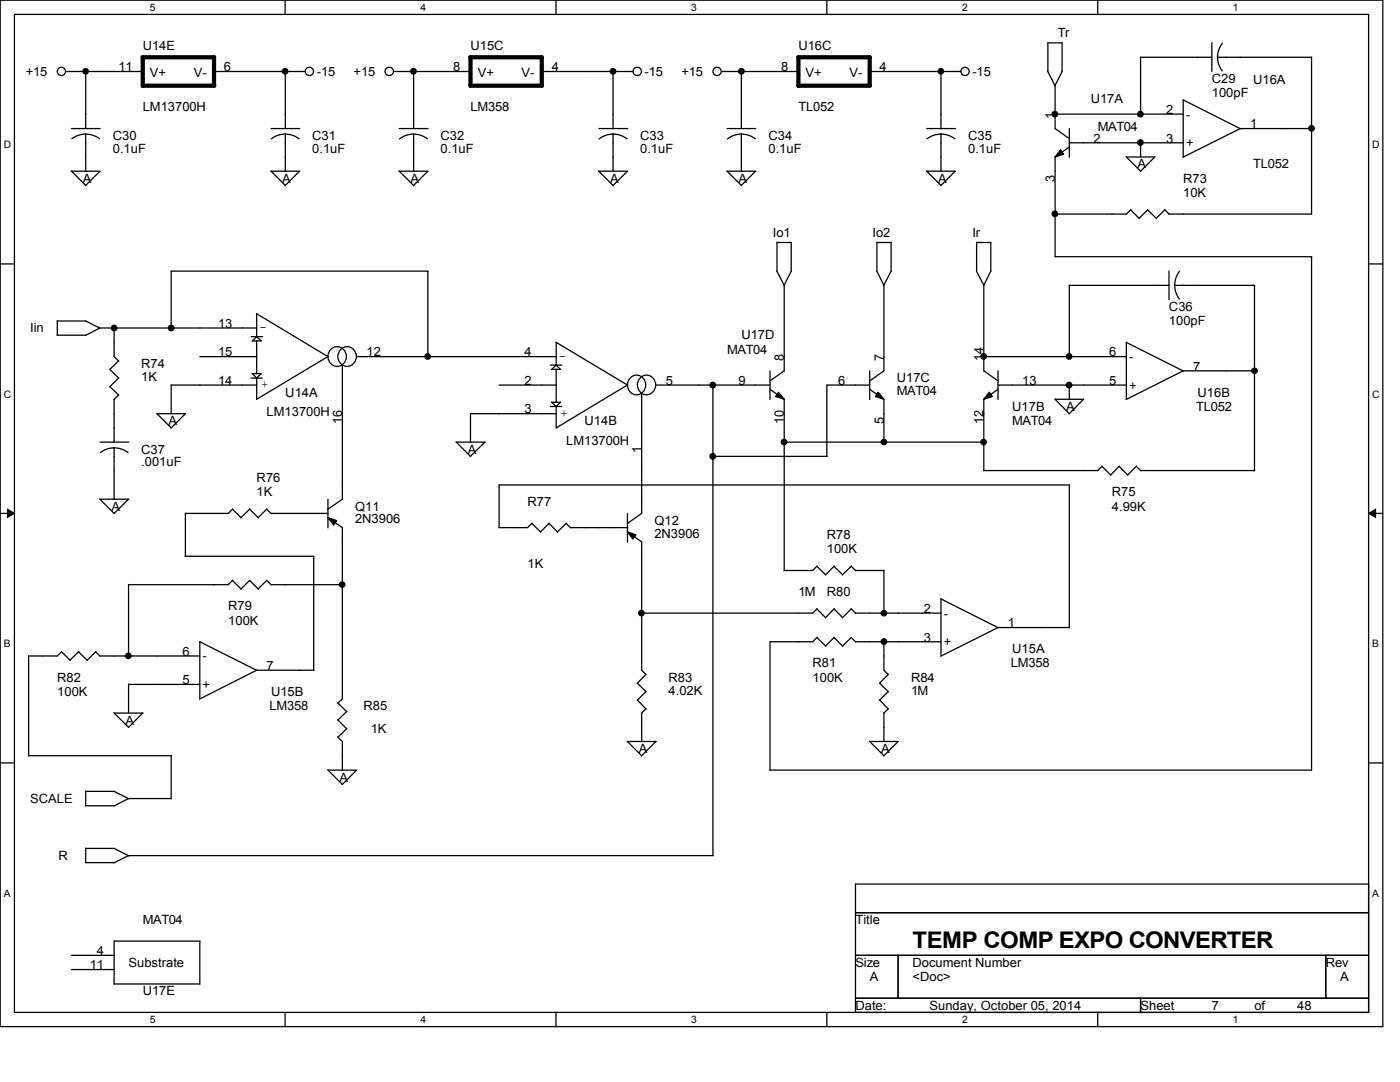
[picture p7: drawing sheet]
<svg xmlns="http://www.w3.org/2000/svg" width="279mm" height="216mm" viewBox="0 0 279 216" stroke-linecap="round" stroke-linejoin="round" font-family="sans-serif">
<path d="M0 0h276v204.9h-276zM2.9 2.9h270.2v199.1h-270.2z" fill="none" stroke="#000" stroke-width=".25"/>
<g fill="#fff">
<path d="M29.9 .3h1.1v2.3h-1.1z"/>
<path d="M29.9 202.3h1.1v2.3h-1.1z"/>
</g>
<path d="M56.9 0v2.9M56.9 202v2.9" fill="none" stroke="#000" stroke-width=".25"/>
<g fill="#fff">
<path d="M83.9 .3h1.1v2.3h-1.1z"/>
<path d="M83.9 202.3h1.1v2.3h-1.1z"/>
</g>
<path d="M111 0v2.9M111 202v2.9" fill="none" stroke="#000" stroke-width=".25"/>
<g fill="#fff">
<path d="M138 .3h1.1v2.3h-1.1z"/>
<path d="M138 202.3h1.1v2.3h-1.1z"/>
</g>
<path d="M165 0v2.9M165 202v2.9" fill="none" stroke="#000" stroke-width=".25"/>
<g fill="#fff">
<path d="M192 .3h1.1v2.3h-1.1z"/>
<path d="M192 202.3h1.1v2.3h-1.1z"/>
</g>
<path d="M219.1 0v2.9M219.1 202v2.9" fill="none" stroke="#000" stroke-width=".25"/>
<g fill="#fff">
<path d="M246.1 .3h1.1v2.3h-1.1z"/>
<path d="M246.1 202.3h1.1v2.3h-1.1z"/>
<path d="M.8 27.8h1.4v2.2h-1.4z"/>
<path d="M273.9 27.8h1.4v2.2h-1.4z"/>
<path d="M.8 77.6h1.4v2.2h-1.4z"/>
<path d="M273.9 77.6h1.4v2.2h-1.4z"/>
</g>
<path d="M0 52.7h2.9M273.1 52.7h2.9" fill="none" stroke="#000" stroke-width=".25"/>
<g fill="#fff">
<path d="M.8 127.3h1.3v2.3h-1.3z"/>
<path d="M273.9 127.3h1.3v2.3h-1.3z"/>
</g>
<path d="M0 102.4h2.9M273.1 102.4h2.9" fill="none" stroke="#000" stroke-width=".25"/>
<path d="M1.5 101.6l1.4 .8-1.4 .9zM273.1 102.4l1.4-.8v1.7z" fill="#000" stroke="#000" stroke-width=".2"/>
<g fill="#fff">
<path d="M.8 177.1h1.3v2.3h-1.3z"/>
<path d="M273.9 177.1h1.3v2.3h-1.3z"/>
</g>
<g fill="none" stroke="#000" stroke-width=".25">
<path d="M13.1 14.3h15.4M17.1 14.3v11.4M42.7 14.3h18.2M56.9 14.3v11.4M78.6 14.3h15.3M82.5 14.2v11.5M108.1 14.3h18.2M122.3 14.2v11.5M144 14.3h15.3M148 14.3v11.4M173.6 14.3h18.2M187.8 14.3v11.4"/>
<path d="M209.1 14.2l1.5 2.9v8.6l2.8 2M212 8.6v5.7M212 14.3l-1.5 2.8M212 8.6l-2.9-.1v5.8M227.6 11.4h14.3M227.6 11.4v11.4M236.1 19.9v11.4M236.1 19.9l11.5 5.8M241.9 8.5v5.8M243 11.4l.2 1.5 .7 1.3M243 11.4h18.7M243.9 8.6l-.7 1.3-.2 1.5"/>
<path d="M261.7 11.4v31.3M14.2 34.1l2.9 2.9M14.3 34.2h5.7l-2.9 2.8M14.3 25.7h5.7M17.1 26.8v7.4M19.9 27.7l-1.3-.7-1.6-.2-1.4 .2-1.3 .7M54.1 34.1l2.8 2.9M54.1 34.2h5.7M54.1 25.7h5.7M56.9 26.8l1.5 .2 1.3 .7M56.9 26.8l-1.4 .2-1.4 .7M56.9 26.8v7.4"/>
<path d="M59.8 34.2l-2.9 2.8M79.6 34.1l2.9 2.9M79.7 34.2h5.7M79.7 25.7h5.7M82.5 26.8v7.4M85.3 27.7a4.5 4.5 0 0 0-5.6 0M85.4 34.2l-2.9 2.8M119.5 34.1l2.8 2.9M119.5 34.2h5.8M119.5 25.7h5.8M122.3 26.8l1.5 .2 1.3 .7M122.3 26.8l-1.4 .2-1.3 .7"/>
<path d="M122.3 26.8v7.4M125.2 34.2l-2.9 2.8M145.1 34.1l2.8 2.9 2.9-2.8M145.1 34.2h5.7M145.1 25.7h5.7M147.9 26.8l1.5 .2 1.3 .7M147.9 26.8l-1.4 .2-1.3 .7M148 26.8v7.4M184.9 34.1l2.9 2.9M185 34.2h5.7M185 25.7h5.7M187.8 26.8v7.4"/>
<path d="M190.6 27.7l-1.3-.7-1.6-.2-1.4 .2-1.3 .7M190.6 34.2l-2.9 2.8M210.6 31.3v20M210.6 22.8h25.5M213.4 29.3l-2.9 2.1M213.4 25.7v5.7M213.4 28.5h22.7M224.7 31.3l2.9 2.9M224.8 31.3h5.7M227.6 28.5v2.9M230.5 31.3l-2.9 2.9M261.7 25.7h-14.2l-11.4 5.7"/>
<path d="M85.4 54.1v17.1M85.4 54.1h-51.2v11.4M155 54.1l1.5 2.8v17.1l-2.9 2M155.1 48.3v5.8M155.1 48.4h2.8M157.9 48.4v5.7M157.9 54.1l-1.4 2.9M175 54.1l1.4 2.8v17.1l-2.9 2M175 48.4h2.9M175 48.3v5.8M177.8 48.4v5.7M177.8 54.1l-1.4 2.9"/>
<path d="M194.9 48.3v5.8l1.4 2.8v17.1l2.9 2M194.9 48.4h2.9M197.7 48.4v5.7M197.7 54.1l-1.4 2.9M210.6 51.2h51.2M213.4 56.9v14.3M213.4 56.9h19.9M225.6 41.9l1.8 1.7M225.7 41.8l-.9 .9h-14.2M229 41.9l1.8 1.7M229.1 41.8l-1.8 1.8M232.5 41.9l.8 .9"/>
<path d="M232.5 41.8l-1.7 1.8M233.3 42.7h28.5M233.3 54.1v5.7M234.4 56.9l.3 1.5 .7 1.3M234.4 56.9h16M235.4 54.2l-.7 1.3-.3 1.4M250.4 56.9v37M261.7 51.2v102.5M11.4 66.9h5.7M11.4 64.1h5.7M11.4 64v2.9M17.1 64.1l2.9 1.4"/>
<path d="M21.9 73.7l1.8 1.8M21.9 77.1l1.8 1.8M22.8 65.4v5.8l.9 .9M22.8 79.7v8.5M23.7 72l-1.8 1.7M23.7 75.4l-1.8 1.8M23.7 78.8l-1 .9M39.9 71.2h11.4M50.1 75.4h2.3M50.1 67.2h2.3M50.3 74.5l.9 .9 1-.9M50.3 74.5h1.8"/>
<path d="M50.4 68h1.8M51.2 62.6l14.2 8.6M51.2 67.1l.9 .9M51.2 62.6v4.6l-.9 .9M51.2 68v6.5M51.3 76.8h-17.1v5.8M51.3 65.4h-31.4l-2.8 1.5M65.5 71.1l-14.3 8.6v-4.3M66 69.8a1.88 1.88 0 0 1 2.6 0 1.88 1.88 0 0 1 0 2.6 1.88 1.88 0 0 1-2.6 .1 2.07 2.07 0 0 1 0-2.7zM68 69.8a1.88 1.88 0 0 1 2.6 0 1.88 1.88 0 0 1 0 2.6 1.88 1.88 0 0 1-2.6 .1 2.07 2.07 0 0 1 0-2.7zM68.3 72.8v26.8l-2.9 2M71.2 71.2h39.8"/>
<path d="M99.6 76.8h11.4M109.9 72.9h2.2M110.1 73.7h1.8M111 68.3l14.2 8.5M111 72.8l.8 .9M111 68.3v4.6M111 73.7v6.6M111 72.9l-.9 .8M125.3 76.8l-14.3 8.6v-4.3M125.8 75.4a1.91 1.91 0 0 1 2.8 .3 1.91 1.91 0 0 1-.6 2.8 1.92 1.92 0 0 1-2.5-.6 1.92 1.92 0 0 1 .3-2.5zM127.7 75.4a1.91 1.91 0 0 1 2.9 .3 1.91 1.91 0 0 1-.6 2.8 1.92 1.92 0 0 1-2.5-.6 1.92 1.92 0 0 1 .2-2.5zM128.1 78.5v23.9l-2.9 2.1"/>
<path d="M130.9 76.8h22.8M142.3 76.8v93.9M153.7 77.7l2.8 2M153.7 74v5.7M156.5 79.7v34.1h5.7l.9-.9M173.6 76.8h-8.6v14.3M173.6 77.7l2.8 2M173.6 74v5.7M176.4 79.7v8.6M196.3 79.7v14.2M196.3 71.2h28.5M199.2 77.7l-2.9 2"/>
<path d="M199.2 74v5.7M199.2 76.8h25.6M210.5 79.6l2.9 2.9M210.6 79.7h5.7M213.4 76.8v2.9M216.2 79.7l-2.8 2.9M236.2 74l-11.4-5.7v11.4M250.4 74h-14.3l-11.4 5.7M19.9 99.6l2.9 2.8M19.9 88.2h5.8M19.9 99.6h5.8M22.8 89.4l1.5 .2 1.3 .7"/>
<path d="M22.8 89.4l-1.5 .2-1.3 .7M22.8 89.4v10.3M25.7 99.6l-3 2.9M31.3 82.5l2.9 2.9M31.3 82.5h5.7l-2.9 2.9M65.4 99.6v5.7M91 88.2l2.9 2.9M91.1 88.2h5.7l-2.9 2.9M99.6 96.7v8.6h5.7l.9-.9M99.6 96.8h113.8M109.8 81.1h2.3M110.1 80.2l.9 .9 .9-.9"/>
<path d="M110.1 80.3h1.7M111 82.5h-17.1v5.8M142.3 91.1h22.8M156.5 88.2h39.9M213.4 96.8v28.5M219.9 93l1.8 1.8M220 93l-.9 .9h-22.8M223.4 93l1.7 1.8M223.4 93l-1.7 1.8M226.8 93l.9 .9M226.8 93l-1.8 1.8M227.6 93.9h22.8"/>
<path d="M37 111h25.6M37 102.4v8.6M46.4 101.6l1.7 1.7M46.4 115.8l1.7 1.8M46.4 101.6l-.8 .8h-8.6M46.4 115.8l-.8 .9h-19.9v14.2M49.8 101.6l1.8 1.7M49.8 115.8l1.8 1.8M49.9 101.6l-1.8 1.7M49.9 115.8l-1.8 1.7M54.1 102.4h11.4M54.1 116.7h14.3"/>
<path d="M54.1 102.5l-.8-.9-1.8 1.7M54.1 116.7l-.8-.9-1.8 1.7M62.6 111v22.7M65.4 103.3l3 2M68.3 105.3v34.1M106.1 104.4l1.8 1.8M109.6 104.4l1.7 1.8M109.6 104.4l-1.7 1.7M113 104.4l.9 .9M113 104.4l-1.7 1.7M113.8 105.3h11.5M125.2 102.4v5.8"/>
<path d="M125.2 106.1l2.9 2.1M128.1 108.1v25.6l.8 .9M163 113l1.8 1.7M166.5 113l1.7 1.7M166.5 112.9l-1.7 1.8M169.9 113l.9 .9M169.9 112.9l-1.8 1.8M170.7 113.8h5.7v8.6M187.8 119.5v11.4M187.8 119.5l11.4 5.8M5.7 130.9v19.9M12.3 130l1.7 1.8"/>
<path d="M12.3 130l-.9 .9h-5.7M15.7 130l1.7 1.8M15.7 130l-1.7 1.7M19.1 130l.9 .9h19.9M19.1 130l-1.7 1.7M25.7 136.6h14.2M25.7 136.5v5.8M39.9 128v11.4M39.9 128.1l11.4 5.7M62.7 133.7h-11.5l-11.4 5.8M68.4 139.4l-1 .9M127.2 136.3l1.7 1.7"/>
<path d="M127.2 139.7l1.7 1.8M128.9 134.6l-1.7 1.8M128.9 138l-1.7 1.7M153.7 128v25.7M163 127.2l1.8 1.7M163 121.5l1.8 1.8M163.1 127.2l-.9 .9h-8.5M163.1 121.5l-.9 .8h-34.2M166.5 127.2l1.7 1.7M166.5 121.5l1.7 1.8M166.5 127.2l-1.7 1.7M166.5 121.5l-1.7 1.7"/>
<path d="M169.9 127.2l.9 .9M169.9 121.5l.9 .9M169.9 127.2l-1.8 1.7M169.9 121.5l-1.8 1.7M170.7 128.1h17.1M170.7 122.3h17.1M175.6 136.3l1.7 1.7M175.6 139.7l1.7 1.8M176.4 128v5.7l.9 .9M177.2 134.6l-1.7 1.8M177.2 138l-1.7 1.7M213.4 125.2h-14.2l-11.5 5.7"/>
<path d="M0 152.2h2.9M5.7 150.8h28.5M17.1 157.9v2.9M17.1 157.9h5.7M22.7 142.2l3 2.9M22.8 142.3h5.7M22.8 157.9l2.9 1.5M25.6 159.3h8.6M25.7 159.3l-3 1.5h-5.6M28.5 142.3l-2.9 2.9M34.2 150.8v8.6M65.4 153.6l2.9 2.9"/>
<path d="M65.4 153.7h5.8M67.4 147.1l.9 .9v5.7M67.4 143.6l1.8 1.8M67.4 140.3l1.8 1.7M69.2 145.4l-1.8 1.7M69.2 141.9l-1.8 1.8M71.2 153.7l-2.9 2.8M125.2 147.9l2.9 2.9M125.2 148h5.7l-2.9 2.8M128.1 142.3v5.7M128.9 141.4l-.9 .9M153.6 153.7h108.1"/>
<path d="M173.5 147.9l2.9 2.9M173.6 148h5.7M176.4 142.3v5.7M177.2 141.4l-.8 .9M179.2 148l-2.8 2.8M273.1 152.2h2.9M17.1 172.1h5.7M17.1 169.2v2.9M17.1 169.3h5.7M22.8 169.3l2.9 1.5M142.3 170.7h-116.6l-3 1.5M170.7 176.4h102.4v25.6h-102.4z"/>
<path d="M14.3 190.6h8.5M14.3 193.5h8.5M22.8 187.7v8.6h17.1M22.8 187.8h17.1M39.9 187.8v8.6M170.7 182.1h102.4M170.7 190.6h102.4M170.7 199.2h102.4M179.2 190.6v8.6M227.6 199.2v2.8M264.6 190.6v8.6"/>
<circle cx="12.3" cy="14.2" r=".83"/>
<circle cx="61.7" cy="14.2" r=".83"/>
<circle cx="77.7" cy="14.3" r=".84"/>
<circle cx="127.2" cy="14.3" r=".84"/>
<circle cx="143.1" cy="14.2" r=".83"/>
<circle cx="192.6" cy="14.2" r=".83"/>
</g>
<g fill="#000" stroke="#000" stroke-width=".25">
<path d="M211.7 29.9l.6 .9-1.7 .5zM155.4 78.3l1.1 1.4-1.7-.6zM175.3 78.3l1.1 1.4-1.7-.6zM197.4 78.3l.6 .8-1.7 .6zM65.4 103.3l1.8 .6-.6 .8zM125.2 106.1l1.7 .6-.6 .9z"/>
<circle cx="17.1" cy="14.2" r=".54"/>
<circle cx="56.9" cy="14.2" r=".55"/>
<circle cx="82.5" cy="14.2" r=".55"/>
<circle cx="122.3" cy="14.2" r=".55"/>
<circle cx="148" cy="14.2" r=".55"/>
<circle cx="187.8" cy="14.2" r=".54"/>
<circle cx="210.5" cy="22.8" r=".55"/>
<circle cx="227.6" cy="28.4" r=".55"/>
<circle cx="227.6" cy="22.8" r=".55"/>
<circle cx="261.7" cy="25.6" r=".55"/>
<circle cx="210.5" cy="42.7" r=".55"/>
<circle cx="22.8" cy="65.4" r=".55"/>
<circle cx="34.2" cy="65.4" r=".55"/>
<circle cx="85.3" cy="71.1" r=".55"/>
<circle cx="142.2" cy="76.8" r=".55"/>
<circle cx="196.3" cy="71.1" r=".55"/>
<circle cx="213.4" cy="76.8" r=".55"/>
<circle cx="213.4" cy="71.1" r=".55"/>
<circle cx="250.4" cy="74" r=".54"/>
<circle cx="142.2" cy="91.1" r=".55"/>
<circle cx="156.5" cy="88.2" r=".54"/>
<circle cx="176.4" cy="88.2" r=".54"/>
<circle cx="196.3" cy="88.2" r=".54"/>
<circle cx="68.3" cy="116.6" r=".54"/>
<circle cx="25.6" cy="130.9" r=".54"/>
<circle cx="128" cy="122.3" r=".55"/>
<circle cx="176.4" cy="122.3" r=".55"/>
<circle cx="176.4" cy="128" r=".55"/>
</g>
<path d="M28.4 11.4h14.3M28.5 17.1h14.3M28.5 11.4v5.7M42.7 11.4v5.7M93.9 11.4h14.2M93.9 17.1h14.3M93.9 11.4v5.7M108.1 11.4v5.7M159.3 11.4h14.3M159.3 11.4v5.7M159.3 17.1h14.3M173.6 11.4v5.7" fill="none" stroke="#000" stroke-width=".85"/>
<text font-size="4.6" x="182.1" y="189.2">TEMP COMP EXPO CONVERTER</text>
<g font-size="2.6">
<text x="210.5" y="23.7" transform="rotate(-90 210.5 23.7)">1</text>
<text x="210.5" y="36.3" transform="rotate(-90 210.5 36.3)">3</text>
<text x="156.5" y="72" transform="rotate(-90 156.5 72)">8</text>
<text x="176.4" y="72" transform="rotate(-90 176.4 72)">7</text>
<text x="196.3" y="72" transform="rotate(-90 196.3 72)">14</text>
<text x="68.3" y="84.6" transform="rotate(-90 68.3 84.6)">16</text>
<text x="156.5" y="84.6" transform="rotate(-90 156.5 84.6)">10</text>
<text x="176.4" y="84.6" transform="rotate(-90 176.4 84.6)">5</text>
<text x="196.3" y="84.6" transform="rotate(-90 196.3 84.6)">12</text>
<text x="128" y="90.3" transform="rotate(-90 128 90.3)">1</text>
</g>
<g font-size="2.5">
<text x="28.5" y="10">U14E</text>
<text x="93.9" y="10">U15C</text>
<text x="159.3" y="10">U16C</text>
<text x="211.1" y="7.4">Tr</text>
<text x="5.2" y="15.1">+15</text>
<text x="23.6" y="14.2">11</text>
<text x="29.9" y="15.4">V+</text>
<text x="38.7" y="15.4">V-</text>
<text x="44.7" y="14.2">6</text>
<text x="63.2" y="15.1">-15</text>
<text x="70.6" y="15.1">+15</text>
<text x="90.5" y="14.2">8</text>
<text x="95.3" y="15.4">V+</text>
<text x="104.1" y="15.4">V-</text>
<text x="110.1" y="14.2">4</text>
<text x="128.6" y="15.1">-15</text>
<text x="136" y="15.1">+15</text>
<text x="155.9" y="14.2">8</text>
<text x="160.8" y="15.4">V+</text>
<text x="169.5" y="15.4">V-</text>
<text x="175.6" y="14.2">4</text>
<text x="194.1" y="15.1">-15</text>
<text x="241.8" y="16.6">C29</text>
<text x="250.1" y="16.8">U16A</text>
<text x="28.5" y="22.2">LM13700H</text>
<text x="93.9" y="22.2">LM358</text>
<text x="159.3" y="22.2">TL052</text>
<text x="217.7" y="20.5">U17A</text>
<text x="232.7" y="22.7">2</text>
<text x="236.7" y="23.7">-</text>
<text x="241.8" y="19.4">100pF</text>
<text x="22.5" y="27.9">C30</text>
<text x="62.3" y="27.9">C31</text>
<text x="87.9" y="27.9">C32</text>
<text x="127.8" y="27.9">C33</text>
<text x="153.4" y="27.9">C34</text>
<text x="193.2" y="27.9">C35</text>
<text x="218.2" y="28.4">2</text>
<text x="219.1" y="26.2">MAT04</text>
<text x="232.7" y="28.4">3</text>
<text x="236.7" y="29.3">+</text>
<text x="249.5" y="25.6">1</text>
<text x="22.5" y="30.5">0.1uF</text>
<text x="62.3" y="30.5">0.1uF</text>
<text x="87.9" y="30.5">0.1uF</text>
<text x="127.8" y="30.5">0.1uF</text>
<text x="153.4" y="30.5">0.1uF</text>
<text x="193.2" y="30.5">0.1uF</text>
<text x="227" y="33.6">A</text>
<text x="250.1" y="33.6">TL052</text>
<text x="16.6" y="36.4">A</text>
<text x="56.3" y="36.4">A</text>
<text x="82" y="36.4">A</text>
<text x="121.8" y="36.4">A</text>
<text x="147.4" y="36.4">A</text>
<text x="187.2" y="36.4">A</text>
<text x="236.1" y="36.4">R73</text>
<text x="236.1" y="39.3">10K</text>
<text x="154.2" y="47.3">Io1</text>
<text x="174.1" y="47.3">Io2</text>
<text x="194.1" y="47.3">Ir</text>
<text x="43.5" y="65.4">13</text>
<text x="233.3" y="62.1">C36</text>
<text x="233.3" y="64.9">100pF</text>
<text x="6" y="66.3">Iin</text>
<text x="43.5" y="71.1">15</text>
<text x="51.8" y="66.1">-</text>
<text x="73.2" y="71.1">12</text>
<text x="104.7" y="71.1">4</text>
<text x="111.6" y="71.8">-</text>
<text x="145.1" y="70.6">MAT04</text>
<text x="148" y="67.7">U17D</text>
<text x="221.4" y="71.1">6</text>
<text x="28.2" y="73.4">R74</text>
<text x="28.2" y="76">1K</text>
<text x="43.5" y="76.8">14</text>
<text x="52.1" y="77.5">+</text>
<text x="104.7" y="76.8">2</text>
<text x="132.9" y="76.8">5</text>
<text x="147.4" y="76.8">9</text>
<text x="167.3" y="76.8">6</text>
<text x="179" y="76.3">U17C</text>
<text x="204" y="76.8">13</text>
<text x="221.4" y="76.8">5</text>
<text x="225.3" y="77.7">+</text>
<text x="225.3" y="72">-</text>
<text x="238.1" y="74">7</text>
<text x="53.2" y="83.1">LM13700H</text>
<text x="56.9" y="79.1">U14A</text>
<text x="104.7" y="82.5">3</text>
<text x="111.8" y="83.2">+</text>
<text x="179" y="78.8">MAT04</text>
<text x="202" y="82">U17B</text>
<text x="212.8" y="82">A</text>
<text x="238.7" y="82">TL052</text>
<text x="239" y="79.1">U16B</text>
<text x="33.6" y="84.8">A</text>
<text x="113" y="88.8">LM13700H</text>
<text x="116.7" y="84.8">U14B</text>
<text x="202" y="84.8">MAT04</text>
<text x="28.2" y="90.5">C37</text>
<text x="28.2" y="93">.001uF</text>
<text x="93.3" y="90.5">A</text>
<text x="22.2" y="101.9">A</text>
<text x="51.2" y="96.2">R76</text>
<text x="51.2" y="99.1">1K</text>
<text x="70.9" y="101.9">Q11</text>
<text x="105.3" y="101">R77</text>
<text x="221.9" y="99.1">R75</text>
<text x="221.9" y="101.9">4.99K</text>
<text x="70.9" y="104.4">2N3906</text>
<text x="130.6" y="104.7">Q12</text>
<text x="130.6" y="107.3">2N3906</text>
<text x="165" y="107.6">R78</text>
<text x="105.3" y="113.3">1K</text>
<text x="165" y="110.4">100K</text>
<text x="159.3" y="119">1M</text>
<text x="165" y="119">R80</text>
<text x="45.5" y="121.8">R79</text>
<text x="45.5" y="124.6">100K</text>
<text x="184.4" y="122.3">2</text>
<text x="188.3" y="123.2">-</text>
<text x="201.2" y="125.2">1</text>
<text x="36.4" y="130.9">6</text>
<text x="40.4" y="131.7">-</text>
<text x="184.4" y="128">3</text>
<text x="188.3" y="128.9">+</text>
<text x="202" y="130.3">U15A</text>
<text x="11.4" y="136">R82</text>
<text x="36.4" y="136.5">5</text>
<text x="40.4" y="137.5">+</text>
<text x="53.2" y="133.7">7</text>
<text x="133.4" y="136">R83</text>
<text x="162.2" y="133.2">R81</text>
<text x="162.2" y="136">100K</text>
<text x="181.8" y="136">R84</text>
<text x="201.7" y="133.2">LM358</text>
<text x="11.4" y="138.9">100K</text>
<text x="53.8" y="141.7">LM358</text>
<text x="54.1" y="138.9">U15B</text>
<text x="72.6" y="141.7">R85</text>
<text x="133.4" y="138.6">4.02K</text>
<text x="181.8" y="138.6">1M</text>
<text x="25.1" y="144.6">A</text>
<text x="74" y="146.3">1K</text>
<text x="67.7" y="156">A</text>
<text x="127.5" y="150.2">A</text>
<text x="175.8" y="150.2">A</text>
<text x="6" y="160.2">SCALE</text>
<text x="11.7" y="171.6">R</text>
<text x="28.5" y="184.4">MAT04</text>
<text x="170.7" y="184.4">Title</text>
<text x="19.3" y="190.6">4</text>
<text x="17.9" y="193.4">11</text>
<text x="25.7" y="192.9">Substrate</text>
<text x="170.7" y="192.9">Size</text>
<text x="173.6" y="195.8">A</text>
<text x="182.1" y="195.8">&lt;Doc&gt;</text>
<text x="182.1" y="192.9">Document Number</text>
<text x="264.6" y="192.9">Rev</text>
<text x="267.5" y="195.8">A</text>
<text x="28.5" y="198.6">U17E</text>
<text x="170.7" y="201.5">Date:</text>
<text x="185.5" y="201.5">Sunday, October 05, 2014</text>
<text x="227.6" y="201.5">Sheet</text>
<text x="241.8" y="201.5">7</text>
<text x="250.4" y="201.5">of</text>
<text x="258.9" y="201.5">48</text>
</g>
<g font-size="2">
<text x="29.9" y="2.2">5</text>
<text x="83.9" y="2.2">4</text>
<text x="138" y="2.2">3</text>
<text x="192" y="2.2">2</text>
<text x="246.1" y="2.2">1</text>
<text x=".8" y="29.6">D</text>
<text x="273.8" y="29.6">D</text>
<text x=".8" y="79.4">C</text>
<text x="273.8" y="79.4">C</text>
<text x=".8" y="129.2">B</text>
<text x="273.8" y="129.2">B</text>
<text x=".8" y="178.9">A</text>
<text x="273.8" y="178.9">A</text>
<text x="29.9" y="204.1">5</text>
<text x="83.9" y="204.1">4</text>
<text x="138" y="204.1">3</text>
<text x="192" y="204.1">2</text>
<text x="246.1" y="204.1">1</text>
</g>
</svg>
